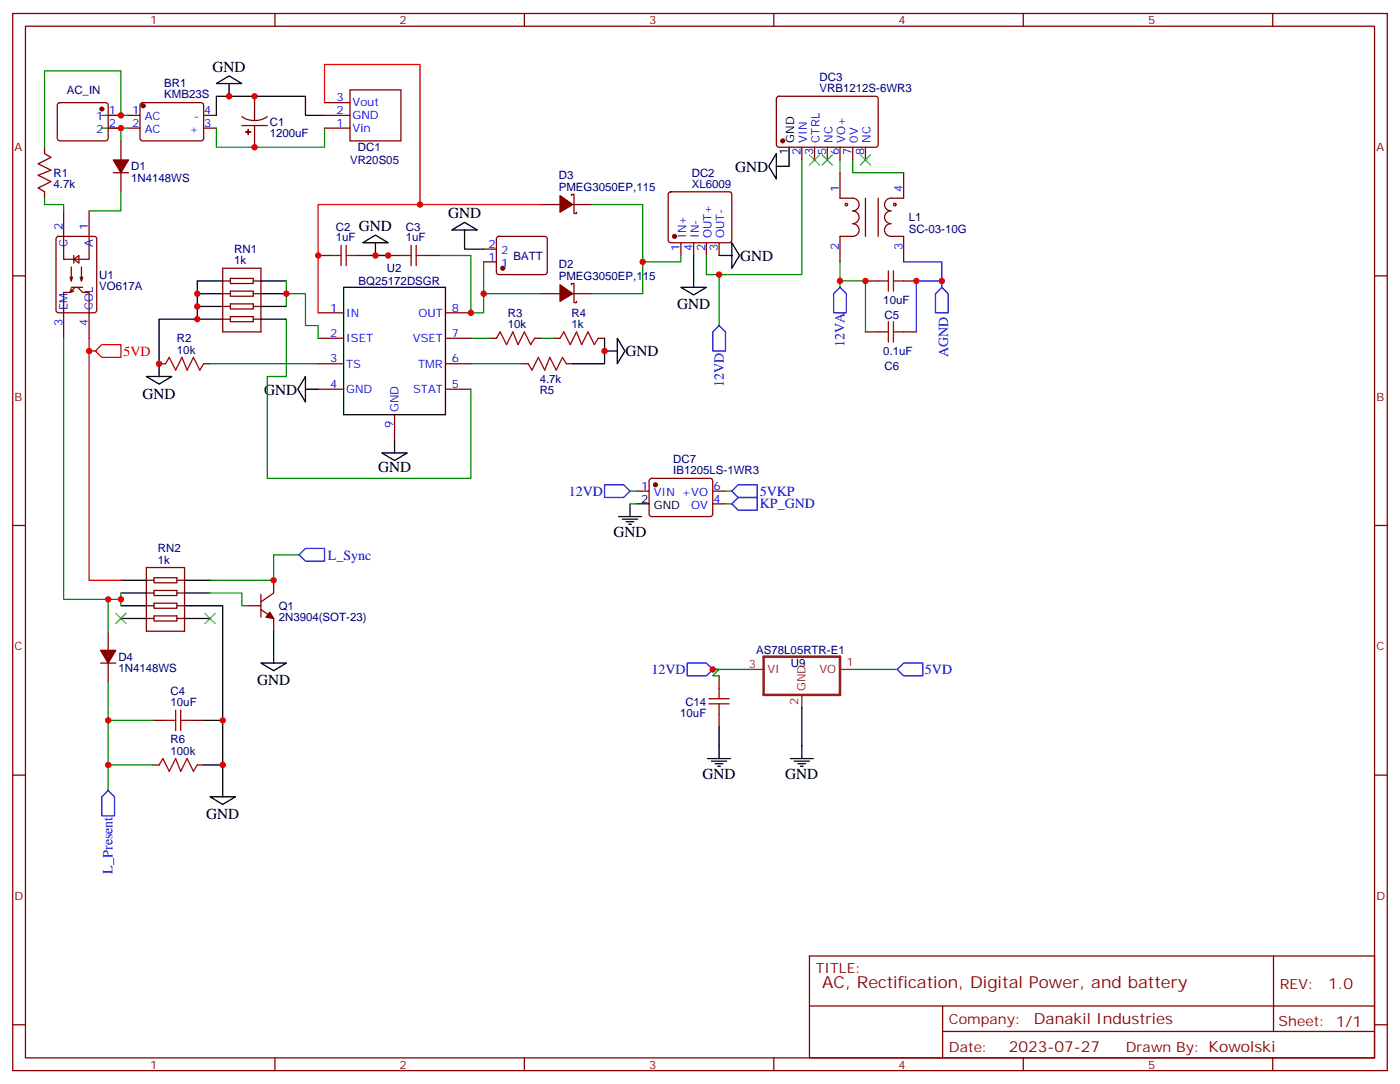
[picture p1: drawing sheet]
<svg xmlns="http://www.w3.org/2000/svg" width="388mm" height="300mm" viewBox="0 0 388 300" stroke-linecap="round" stroke-linejoin="round" font-family="sans-serif">
<g fill="none" stroke="#870000" stroke-width=".35">
<path d="M3.5 3.7h381v292.8h-381zM7.1 7.3h373.9v285.7h-373.9zM76.2 3.7v3.6M145.3 3.7v3.6M214.5 3.7v3.6M283.6 3.7v3.6M352.8 3.7v3.6M16.1 28.6l.5-.2h12.7l.5 .2 .2 .5-.1 9.5-.6 .4h-13l-.4-.7v-9.2zM30 32h3.5M30 35.5h3.5M33.5 39v5.3M35.3 32h3.5"/>
<path d="M35.3 35.5h3.5M39 28.6l.5-.2 16.5 .1 .4 .6v9.5l-.7 .4h-16.5l-.4-.7v-9.2zM56.4 32h3.6M56.4 35.5h3.6M67 32.3l1.7 .8 1.9 .3M67 34.8h7.1M70.6 26.7v6.7M70.6 34.8v6M74.1 32.3l-1.7 .8-1.8 .3M90 32h7M90 35.5h7M90 28.4h7"/>
<path d="M97 24.9h14.1v14.1h-14.1zM215.4 26.9l.5-.2h27.1l.4 .7v13l-.7 .4-27.1-.1-.4-.6v-12.7zM12.3 40.8v1.7l1.8 1.1-3.5 1.8 3.5 1.7-3.5 1.4 3.5 1.8-3.5 1.8 1.7 1v1.8M17.6 58.4v13.4h7.1v-13.4M31.4 47.8h4.2M33.5 47.8v5.3M149.9 56.7h5.3M158.4 54.2v-.4h.7v5.3h.7v-.3M158.7 56.7h5.3M185.4 53.3l.5-.2h16.2l.5 .2 .2 .5v12.7l-.2 .5-.5 .2h-16.2l-.5-.2-.2-.5v-12.7zM222.2 40.8v3.5M225.8 40.8v3.5"/>
<path d="M229.3 40.8v3.5M232.8 47.8v7.1h3.6a1.76 1.76 0 0 1 1.7 1.8 1.76 1.76 0 0 1-1.7 1.7 1.76 1.76 0 0 1 1.7 1.8 1.76 1.76 0 0 1-1.7 1.7 1.76 1.76 0 0 1 1.7 1.8 1.76 1.76 0 0 1-1.7 1.8h-3.6v7M232.8 40.8v3.5M236.4 40.8v3.5M239.9 40.8v3.5M239.9 54.9v10.6M243.4 54.9v10.6M250.5 47.8v7.1h-3.6a1.76 1.76 0 0 0-1.7 1.8 1.76 1.76 0 0 0 1.7 1.7 1.76 1.76 0 0 0-1.7 1.8 1.76 1.76 0 0 0 1.7 1.7 1.76 1.76 0 0 0-1.7 1.8 1.76 1.76 0 0 0 1.7 1.8h3.6v7M3.5 76.4h3.6M15.8 65.7l.4-.2h9.9l.7 .4v20l-.5 .7h-10.1l-.6-.4-.1-20zM19.4 76.8l.4 1M19.8 73.9v3.9l.3-1"/>
<path d="M19.8 79.9l-.4 1.1h-1.8v12.7M19.8 79.6h3.1M20.5 71.8l1.4-1v2.1zM20.5 70.8v2.1M20.8 79.6l-1.4 1.4 1.1-.4M21.5 79.6l1.4 1.4h1.8v12.7M22.2 76.8l.4 1M22.6 73.9v3.9l.3-1M61.7 74.3h10.6v17.6h-10.6zM61.7 77.8h2.2M63.9 77.1h6.3v1.4h-6.3zM70.2 77.8h2.1"/>
<path d="M88.2 70.8h3.5M98.8 70.8h3.5M107.6 70.8h3.5M118.2 70.8h3.5M134.1 72.5h3.5M134.1 69h3.5M137.8 65.7l.5-.2h12.7l.5 .2 .2 .5-.1 9.4-.6 .5-13-.1-.4-.6v-9.2zM158.4 78.9v-.4h.7v5.3h.7v-.3M188.7 67.2v3.6M192.3 67.2v3.6M195.8 67.2v3.6M199.3 67.2v3.6"/>
<path d="M239.9 77.8h3.5M250.5 77.8h3.5M381 76.4h3.5M61.7 88.4h2.2M61.7 84.9h2.2M61.7 81.4h2.2M63.9 87.7h6.3v1.4h-6.3zM63.9 84.2h6.3v1.4h-6.3zM63.9 80.6h6.3v1.5h-6.3zM70.2 88.4h2.1M70.2 84.9h2.1M70.2 81.4h2.1"/>
<path d="M88.2 86.6h7M88.2 93.7h7M123.5 86.6h7M123.5 93.7h7M135.8 93.7h1.8M148.2 93.7h1.7M149.9 81.4h5.3M153.5 93.7h1.7M158.7 81.4h5.3M165.8 93.7h1.8M239.9 91.9h3.5M250.5 91.9h3.5"/>
<path d="M44.1 100.8h1.8M56.4 100.8h1.8M88.2 100.8h7M88.2 107.8h7M109.4 114.9v7M123.5 100.8h7M123.5 107.8h7M144.6 100.8h1.8M157 100.8h1.7M176.4 136h3.5M180.2 132.7l.4-.2 16.5 .1 .5 .6-.1 9.5-.7 .4-16.5-.1-.4-.6v-9.2zM197.6 136h3.5"/>
<path d="M197.6 139.6h3.5M3.5 145.6h3.6M40.6 157.2h10.6v17.6h-10.6zM381 145.6h3.5M30 174.8v5.3M40.6 171.3h2.1M40.6 167.8h2.1M40.6 164.3h2.1M40.6 160.7h2.1M42.7 170.6h6.3v1.4h-6.3zM42.7 167.1h6.3v1.4h-6.3zM42.7 163.5h6.3v1.5h-6.3z"/>
<path d="M42.7 160h6.3v1.4h-6.3zM49 171.3h2.2M49 167.8h2.2M49 164.3h2.2M49 160.7h2.2M68.8 167.8h3.5M72.3 164.6v6.4M72.3 168.8l3.5 2.5v3.5M75.8 160.7v3.6l-3.5 2.4M27.9 183.7h4.2M30 183.7v5.2M42.3 199.5h3.6"/>
<path d="M52.9 199.5h3.5M199.3 187.2v3.5M199.3 197.8v3.5M3.5 214.7h3.6M42.3 211.9h1.8M54.7 211.9h1.7M381 214.7h3.5M224.4 264.8h156.6v28.2h-156.6zM224.4 278.6h156.5M261.3 278.6v14.2M353 264.8v20.9M3.5 283.8h3.6"/>
<path d="M76.2 293v3.5M145.3 293v3.5M214.5 293v3.5M261.3 285.7h119.6M283.6 293v3.5M352.8 293v3.5M381 283.8h3.5"/>
<circle cx="234.6" cy="56.7" r=".35"/>
<circle cx="248" cy="56.7" r=".35"/>
</g>
<g fill="#870000" stroke="#870000" stroke-width=".35">
<path d="M31.4 44.3h4.2l-2.1 3.5z"/>
<path d="M68.1 36.5h1.4z"/>
<path d="M68.8 35.8v1.5z"/>
<path d="M155.2 54.2l3.5 2.5-3.5 2.1z"/>
<path d="M74.8 169.5l1 1.8-2.1-.3z"/>
<path d="M27.9 180.1h4.2l-2.1 3.6z"/>
<path d="M155.2 78.9l3.5 2.5-3.5 2.1z"/>
<circle cx="39.7" cy="29.3" r=".53"/>
<circle cx="187" cy="65.5" r=".53"/>
<circle cx="217" cy="39" r=".53"/>
<circle cx="28.2" cy="30.2" r=".53"/>
<circle cx="181.7" cy="134.3" r=".53"/>
<circle cx="139.3" cy="74.3" r=".53"/>
</g>
<g fill="none" stroke="#008700" stroke-width=".35">
<path d="M28.2 32h7.1M28.2 35.5h7.1M33.5 32v-12.4h-21.2v21.2M33.5 35.5v3.5M60 35.5v5.3h30v-5.3M12.3 54.9v1.8h5.3v1.7M33.5 53.1v5.3h-8.8M164 56.7h14.2v24.7h-14.2M222.2 44.3v31.8h-22.9M232.8 44.3v3.5M236.4 44.3v3.5h14.1M79.4 77.8v7.1"/>
<path d="M104.1 70.8h3.5M121.7 70.8h8.8v15.8h3.6v-14.1M188.7 70.8v1.7h-10.5M195.8 70.8v5.3h3.5v14.1M232.8 79.6v-1.8h7.1v14.1M232.8 72.5v5.3M17.6 93.7v72.3h15.9M79.4 81.4h5.3v8.8h3.5v3.5M79.4 88.4v15.9h-5.3v28.2h56.4v-24.7M130.5 93.7h5.3M134.1 81.4h15.8M149.9 93.7h3.6"/>
<path d="M58.2 100.8h30M130.5 100.8h14.1M174.6 136h1.8M174.6 139.6h1.8M201.1 136h1.7M201.1 139.6h1.7M82.9 153.7h-7.1v7h-17.6M30 166v8.8M33.5 164.3v3.5M58.2 164.3h8.8v3.5h1.8M30 188.9v23h12.3M30 199.5h12.3"/>
<path d="M208.1 185.4h-10.5h1.7l-1.7 1.8h1.7M236.4 185.4h12.3M30 211.9v7"/>
</g>
<g fill="none" stroke="#000" stroke-width=".35">
<path d="M60 32v-5.3h24.7v5.3h5.3M60 23.1l3.5-2.1 3.5 2.1zM63.5 23.1v3.6M215.2 42.5v7.1l-2.1-3.5zM218.7 40.8v5.3h-3.5M61.7 77.8h-7v10.6h-10.6v15.9M72.3 77.8h7.1M95.2 79.6h28.3v35.3h-28.3zM100.5 67.2l3.6-2.1 3.5 2.1zM102.3 70.8h5.3M104.1 67.2v3.6M125.2 63.7l3.6-2.1 3.5 2.1z"/>
<path d="M128.8 63.7v5.3h5.3M188.7 79.6h7.1l-3.5 2.1zM192.3 70.8v8.8M199.3 70.8h3.5M202.8 67.2l2.2 3.6-2.2 3.5zM54.7 81.4h7M54.7 84.9h7M54.7 88.4h7M72.3 81.4h7.1M72.3 84.9h7.1M72.3 88.4h7.1M167.6 93.7v7.1h-8.9"/>
<path d="M167.6 97.2h3.5M171.1 93.7l2.1 3.5-2.1 3.6zM40.6 104.3h7l-3.5 2.1zM84.7 104.3v7l-2.2-3.5zM84.7 107.8h3.5M105.8 125.4h7.1l-3.5 2.2zM109.4 121.9v3.5M174.6 139.6v3.5M176.4 139.6h3.5M171.4 143.1h6.4M172.5 143.8h4.2M173.6 144.5h2.1"/>
<path d="M174.3 145.2h.7M33.5 160.7h7.1M33.5 164.3h7.1M33.5 167.8h7.1M33.5 171.3h7.1M51.2 167.8h10.5v52.9M51.2 160.7h7M51.2 164.3h7M51.2 171.3h7M75.8 174.8v8.9M56.4 199.5h5.3M72.3 183.7h7.1l-3.6 2.1z"/>
<path d="M222.2 196v14.1M56.4 211.9h5.3M196.1 210.1h6.4M197.2 210.8h4.2M198.3 211.5h2.1M199 212.2h.7M199.3 201.3v8.8M219.1 210.1h6.3M220.1 210.8h4.3M221.2 211.5h2.1M221.9 212.2h.7M58.2 220.7h7.1l-3.6 2.1z"/>
</g>
<path d="M90 28.4v-10.5h26.4v38.8h-28.2v29.9M116.4 56.7h33.5M24.7 93.7v3.5h1.8M24.7 97.2v63.5h8.8M28.2 95.5h5.3v3.5h-5.3l-1.7-1.8z" fill="none" stroke="#f00" stroke-width=".35"/>
<g fill="none" stroke="#a10000" stroke-width=".35">
<path d="M91.7 70.8h2.8M94.5 67.9v5.7M96 70.8h2.8M96 67.9v5.7M111.1 70.8h2.8M113.9 67.9v5.7M115.4 70.8h2.8M115.4 67.9v5.7M243.4 77.8h2.8M246.2 75v5.6M247.6 77.8h2.9M247.6 75v5.6"/>
<path d="M137.6 93.7l1-1.8 1.8 3.6 1.8-3.6 1.4 3.6 1.7-3.6 1.8 3.6 1.1-1.8M155.2 93.7l1.1-1.8 1.7 3.6 1.8-3.6 1.4 3.6 1.8-3.6 1.7 3.6 1.1-1.8M243.4 91.9h2.8M246.2 89.1v5.7M247.6 89.1v5.7M247.6 91.9h2.9M45.9 100.8l1-1.8 1.8 3.5 1.7-3.5 1.5 3.5 1.7-3.5 1.8 3.5 1-1.7M146.4 100.8l1.1 1.7 1.7-3.5 1.8 3.5 1.4-3.5 1.8 3.5 1.7-3.5 1.1 1.8M45.9 199.5h2.8M48.7 196.7v5.7M50.1 199.5h2.8M50.1 196.7v5.7"/>
<path d="M196.5 194.9h5.6M196.5 193.5h5.6M199.3 190.7v2.8M199.3 194.9v2.9M44.1 211.9l1.1-1.8 1.7 3.5 1.8-3.5 1.4 3.5 1.8-3.5 1.7 3.5 1.1-1.7"/>
</g>
<path d="M232.8 79.6l1.8 1.8v5.2h-3.5v-5.2zM250.5 72.5h10.6v5.3M261.1 79.6l1.7 1.8v5.2h-3.5v-5.2zM261.1 79.6v-1.8h-7.1v14.1M199.3 90.2l1.8 1.7v5.3h-3.5v-5.3zM167.6 134.3h5.3l1.7 1.7-1.7 1.8h-5.3zM202.8 139.6l1.8-1.8h5.3v3.5h-5.3zM202.8 136l1.8-1.7h5.3v3.5h-5.3zM82.9 153.7l1.8-1.8h5.3v3.5h-5.3zM190.5 183.7h5.3l1.8 1.7-1.8 1.8h-5.3zM248.7 185.4l1.8-1.7h5.3v3.5h-5.3zM30 218.9l1.7 1.8v5.3h-3.5v-5.3z" fill="none" stroke="#00f" stroke-width=".35"/>
<path d="M224.4 42.9l2.8 2.8M227.2 42.9l-2.8 2.8M227.9 42.9l2.8 2.8M230.7 42.9l-2.8 2.8M238.5 42.9l2.8 2.8M241.3 42.9l-2.8 2.8M32.1 169.9l2.8 2.8M34.9 169.9l-2.8 2.8M56.8 169.9l2.8 2.8M59.6 169.9l-2.8 2.8" fill="none" stroke="#3c3" stroke-width=".35"/>
<path d="M211.7 181.9h21.1v10.6h-21.1z" fill="none" stroke="#8c2424" stroke-width=".71"/>
<path d="M208.1 185.4h3.6M222.2 192.5v3.5M232.8 185.4h3.6" fill="none" stroke="#8c2424" stroke-width=".35"/>
<g fill="#c00">
<circle cx="33.5" cy="35.5" r=".88"/>
<circle cx="33.5" cy="32" r=".88"/>
<circle cx="70.6" cy="26.7" r=".88"/>
<circle cx="70.6" cy="40.8" r=".88"/>
<circle cx="63.5" cy="26.7" r=".88"/>
<circle cx="79.4" cy="81.4" r=".88"/>
<circle cx="54.7" cy="84.9" r=".88"/>
<circle cx="54.7" cy="81.4" r=".88"/>
<circle cx="54.7" cy="88.4" r=".88"/>
<circle cx="44.1" cy="100.8" r=".88"/>
<circle cx="167.6" cy="97.2" r=".88"/>
<circle cx="134.1" cy="81.4" r=".88"/>
<circle cx="116.4" cy="56.7" r=".88"/>
<circle cx="178.2" cy="72.5" r=".88"/>
<circle cx="104.1" cy="70.8" r=".88"/>
</g>
<g fill="#f00">
<circle cx="24.7" cy="97.2" r=".88"/>
<circle cx="33.5" cy="166" r=".88"/>
<circle cx="30" cy="166" r=".88"/>
<circle cx="61.7" cy="199.5" r=".88"/>
<circle cx="61.7" cy="211.9" r=".88"/>
<circle cx="30" cy="199.5" r=".88"/>
<circle cx="75.8" cy="160.7" r=".88"/>
<circle cx="30" cy="211.9" r=".88"/>
</g>
<g fill="#c00">
<circle cx="261.1" cy="77.8" r=".88"/>
<circle cx="232.8" cy="77.8" r=".88"/>
</g>
<circle cx="199.3" cy="76.1" r=".88" fill="#f00"/>
<g fill="#c00">
<circle cx="197.6" cy="185.4" r=".88"/>
<circle cx="107.6" cy="70.8" r=".88"/>
<circle cx="130.5" cy="86.6" r=".88"/>
<circle cx="88.2" cy="70.8" r=".88"/>
<circle cx="254" cy="77.8" r=".88"/>
<circle cx="239.9" cy="77.8" r=".88"/>
</g>
<text font-size="4.6" fill="#800" x="227.9" y="273.6">AC, Rectification, Digital Power, and battery</text>
<g font-size="4.2">
<text x="58.9" y="19.9">GND</text>
<text x="203.7" y="47.5">GND</text>
<text x="99.5" y="63.9">GND</text>
<text x="124.2" y="60.4">GND</text>
<text x="205.1" y="72.2">GND</text>
<text x="187.7" y="85.7">GND</text>
<text x="173.4" y="98.7">GND</text>
<text x="39.5" y="110.4">GND</text>
<text x="73.2" y="109.3">GND</text>
<text x="104.8" y="130.7">GND</text>
<text x="170" y="148.7">GND</text>
<text x="71.3" y="189.8">GND</text>
<text x="194.7" y="215.8">GND</text>
<text x="217.7" y="215.8">GND</text>
<text x="57.2" y="226.8">GND</text>
</g>
<g font-size="4.2" fill="#800">
<text x="368.2" y="274.1">1.0</text>
<text x="286.5" y="283.6">Danakil Industries</text>
<text x="279.6" y="291.4">2023-07-27</text>
</g>
<text font-size="3.9" fill="#f00" x="34.2" y="98.5">5VD</text>
<g font-size="3.9" fill="#00f">
<text x="234.1" y="96.1" transform="rotate(-90 234.1 96.1)">12VA</text>
<text x="262.8" y="99" transform="rotate(-90 262.8 99)">AGND</text>
<text x="200.6" y="107.1" transform="rotate(-90 200.6 107.1)">12VD</text>
<text x="157.7" y="137.3">12VD</text>
<text x="210.6" y="137.3">5VKP</text>
<text x="210.6" y="140.8">KP_GND</text>
<text x="90.9" y="155">L_Sync</text>
<text x="180.6" y="186.7">12VD</text>
<text x="256.4" y="186.7">5VD</text>
<text x="31.2" y="241.9" transform="rotate(-90 31.2 241.9)">L_Present</text>
</g>
<g font-size="3.9" fill="#800">
<text x="226.1" y="269.4">TITLE:</text>
<text x="354.8" y="274.1">REV:</text>
<text x="263" y="283.6">Company:</text>
<text x="354.4" y="284.2">Sheet: 1/1</text>
<text x="263" y="291.3">Date:</text>
<text x="312.1" y="291.3">Drawn By: Kowolski</text>
</g>
<g font-size="3.2" fill="#800">
<text x="41.6" y="6.7">1</text>
<text x="110.8" y="6.7">2</text>
<text x="179.9" y="6.7">3</text>
<text x="249.1" y="6.7">4</text>
<text x="318.2" y="6.7">5</text>
<text x="4.1" y="41.8">A</text>
<text x="381.5" y="41.8">A</text>
<text x="4.1" y="111">B</text>
<text x="381.5" y="111">B</text>
<text x="4.1" y="180.1">C</text>
<text x="381.5" y="180.1">C</text>
<text x="4.1" y="249.3">D</text>
<text x="381.5" y="249.3">D</text>
<text x="41.6" y="296">1</text>
<text x="110.8" y="296">2</text>
<text x="179.9" y="296">3</text>
<text x="249.1" y="296">4</text>
<text x="318.2" y="296">5</text>
</g>
<g font-size="3.2" fill="#000080">
<text x="227.2" y="22.5">DC3</text>
<text x="18.5" y="26">AC_IN</text>
<text x="45.5" y="27.2">KMB23S</text>
<text x="45.5" y="24">BR1</text>
<text x="227.2" y="25.6">VRB1212S-6WR3</text>
<text x="74.8" y="34.9">C1</text>
<text x="74.8" y="38.1">1200uF</text>
<text x="99.2" y="41.9">DC1</text>
<text x="36.3" y="47.2">D1</text>
<text x="97" y="45.5">VR20S05</text>
<text x="14.8" y="52.2">4.7k</text>
<text x="14.8" y="49">R1</text>
<text x="36.3" y="50.4">1N4148WS</text>
<text x="154.9" y="52.8">PMEG3050EP,115</text>
<text x="154.9" y="49.6">D3</text>
<text x="191.7" y="52.1">XL6009</text>
<text x="191.7" y="48.9">DC2</text>
<text x="93.1" y="63.9">C2</text>
<text x="112.5" y="63.9">C3</text>
<text x="251.9" y="64.5">SC-03-10G</text>
<text x="251.9" y="61.3">L1</text>
<text x="64.9" y="70.1">RN1</text>
<text x="93.1" y="66.9">1uF</text>
<text x="112.5" y="66.9">1uF</text>
<text x="142.3" y="71.9">BATT</text>
<text x="27.5" y="77.2">U1</text>
<text x="64.9" y="73.2">1k</text>
<text x="107.3" y="75.4">U2</text>
<text x="154.9" y="77.5">PMEG3050EP,115</text>
<text x="154.9" y="74.3">D2</text>
<text x="27.5" y="80.4">VO617A</text>
<text x="99.4" y="79">BQ25172DSGR</text>
<text x="140.8" y="87.7">R3</text>
<text x="158.4" y="87.7">R4</text>
<text x="244.8" y="84.2">10uF</text>
<text x="245.2" y="88.4">C5</text>
<text x="49.1" y="94.8">R2</text>
<text x="140.8" y="90.9">10k</text>
<text x="158.4" y="90.9">1k</text>
<text x="49" y="97.9">10k</text>
<text x="244.8" y="98.3">0.1uF</text>
<text x="149.6" y="106">4.7k</text>
<text x="245.2" y="102.5">C6</text>
<text x="149.6" y="109.2">R5</text>
<text x="186.6" y="131.4">IB1205LS-1WR3</text>
<text x="186.6" y="128.3">DC7</text>
<text x="43.8" y="153">RN2</text>
<text x="43.8" y="156.1">1k</text>
<text x="77.3" y="172.1">2N3904(SOT-23)</text>
<text x="77.3" y="168.9">Q1</text>
<text x="32.8" y="183">D4</text>
<text x="209.6" y="181.3">AS78L05RTR-E1</text>
<text x="219.2" y="184.8">U9</text>
<text x="32.8" y="186.2">1N4148WS</text>
<text x="47.3" y="195.7">10uF</text>
<text x="47.3" y="192.5">C4</text>
<text x="190" y="195.5">C14</text>
<text x="188.6" y="198.5">10uF</text>
<text x="47.3" y="209.1">100k</text>
<text x="47.3" y="205.9">R6</text>
</g>
<g font-size="3.2" fill="#00f">
<text x="93.2" y="28.1">3</text>
<text x="97.7" y="29.5">Vout</text>
<text x="26.7" y="33.4">1</text>
<text x="30.2" y="31.6">1</text>
<text x="30.2" y="35.1">2</text>
<text x="36.6" y="35.1">2</text>
<text x="36.6" y="31.6">1</text>
<text x="40.1" y="33.4">AC</text>
<text x="53.7" y="33.4">-</text>
<text x="56.6" y="31.6">4</text>
<text x="56.6" y="35.1">3</text>
<text x="93.2" y="35.1">1</text>
<text x="93.2" y="31.6">2</text>
<text x="97.7" y="33">GND</text>
<text x="26.7" y="36.9">2</text>
<text x="40.1" y="36.9">AC</text>
<text x="52.5" y="36.9">+</text>
<text x="97.7" y="36.5">Vin</text>
<text x="223.7" y="39.5" transform="rotate(-90 223.7 39.5)">VIN</text>
<text x="227.2" y="39.5" transform="rotate(-90 227.2 39.5)">CTRL</text>
<text x="230.7" y="39.5" transform="rotate(-90 230.7 39.5)">NC</text>
<text x="234.2" y="39.5" transform="rotate(-90 234.2 39.5)">VO+</text>
<text x="237.8" y="39.5" transform="rotate(-90 237.8 39.5)">0V</text>
<text x="241.3" y="39.5" transform="rotate(-90 241.3 39.5)">NC</text>
<text x="221.9" y="43" transform="rotate(-90 221.9 43)">2</text>
<text x="225.4" y="43" transform="rotate(-90 225.4 43)">3</text>
<text x="229" y="43" transform="rotate(-90 229 43)">5</text>
<text x="232.5" y="43" transform="rotate(-90 232.5 43)">6</text>
<text x="236" y="43" transform="rotate(-90 236 43)">7</text>
<text x="239.5" y="43" transform="rotate(-90 239.5 43)">8</text>
<text x="232.5" y="53.1" transform="rotate(-90 232.5 53.1)">1</text>
<text x="250.1" y="53.1" transform="rotate(-90 250.1 53.1)">4</text>
<text x="17.3" y="63.7" transform="rotate(-90 17.3 63.7)">2</text>
<text x="24.3" y="63.7" transform="rotate(-90 24.3 63.7)">1</text>
<text x="190.1" y="65.9" transform="rotate(-90 190.1 65.9)">IN+</text>
<text x="193.7" y="65.9" transform="rotate(-90 193.7 65.9)">IN-</text>
<text x="197.2" y="65.9" transform="rotate(-90 197.2 65.9)">OUT+</text>
<text x="200.7" y="65.9" transform="rotate(-90 200.7 65.9)">OUT-</text>
<text x="18.7" y="68.4" transform="rotate(-90 18.7 68.4)">C</text>
<text x="25.8" y="68.4" transform="rotate(-90 25.8 68.4)">A</text>
<text x="135.4" y="68.7">2</text>
<text x="138.9" y="70.4">2</text>
<text x="188.4" y="69.4" transform="rotate(-90 188.4 69.4)">1</text>
<text x="191.9" y="69.4" transform="rotate(-90 191.9 69.4)">4</text>
<text x="195.4" y="69.4" transform="rotate(-90 195.4 69.4)">2</text>
<text x="199" y="69.4" transform="rotate(-90 199 69.4)">3</text>
<text x="232.5" y="69.3" transform="rotate(-90 232.5 69.3)">2</text>
<text x="250.1" y="69.3" transform="rotate(-90 250.1 69.3)">3</text>
<text x="135.4" y="72.2">1</text>
<text x="138.9" y="73.9">1</text>
<text x="18.7" y="85.9" transform="rotate(-90 18.7 85.9)">EM</text>
<text x="25.8" y="85.9" transform="rotate(-90 25.8 85.9)">COL</text>
<text x="91.5" y="86.3">1</text>
<text x="96" y="87.7">IN</text>
<text x="116" y="87.7">OUT</text>
<text x="125.2" y="86.3">8</text>
<text x="17.3" y="90.4" transform="rotate(-90 17.3 90.4)">3</text>
<text x="24.3" y="90.4" transform="rotate(-90 24.3 90.4)">4</text>
<text x="91.5" y="93.3">2</text>
<text x="96" y="94.8">ISET</text>
<text x="114.5" y="94.8">VSET</text>
<text x="125.2" y="93.3">7</text>
<text x="91.5" y="100.4">3</text>
<text x="96" y="101.8">TS</text>
<text x="115.9" y="101.8">TMR</text>
<text x="125.2" y="100.4">6</text>
<text x="91.5" y="107.5">4</text>
<text x="125.2" y="107.5">5</text>
<text x="96" y="108.9">GND</text>
<text x="114.5" y="108.9">STAT</text>
<text x="109" y="118.6" transform="rotate(-90 109 118.6)">9</text>
<text x="110.4" y="114.2" transform="rotate(-90 110.4 114.2)">GND</text>
<text x="177.7" y="135.7">1</text>
<text x="181.2" y="137.4">VIN +VO</text>
<text x="197.7" y="135.7">6</text>
<text x="191.6" y="141">OV</text>
<text x="197.7" y="139.2">4</text>
</g>
<g font-size="3.2">
<text x="220.1" y="39.5" transform="rotate(-90 220.1 39.5)">GND</text>
<text x="218.4" y="43" transform="rotate(-90 218.4 43)">1</text>
<text x="177.7" y="139.2">2</text>
<text x="181.2" y="141">GND</text>
</g>
<g font-size="3.2" fill="#8d2323">
<text x="207.5" y="185.1">3</text>
<text x="234.6" y="184.4">1</text>
<text x="212.7" y="186.5">VI</text>
<text x="223.3" y="191.4" transform="rotate(-90 223.3 191.4)">GND</text>
<text x="227.1" y="186.5">VO</text>
<text x="221.2" y="195.2" transform="rotate(-90 221.2 195.2)">2</text>
</g>
</svg>
